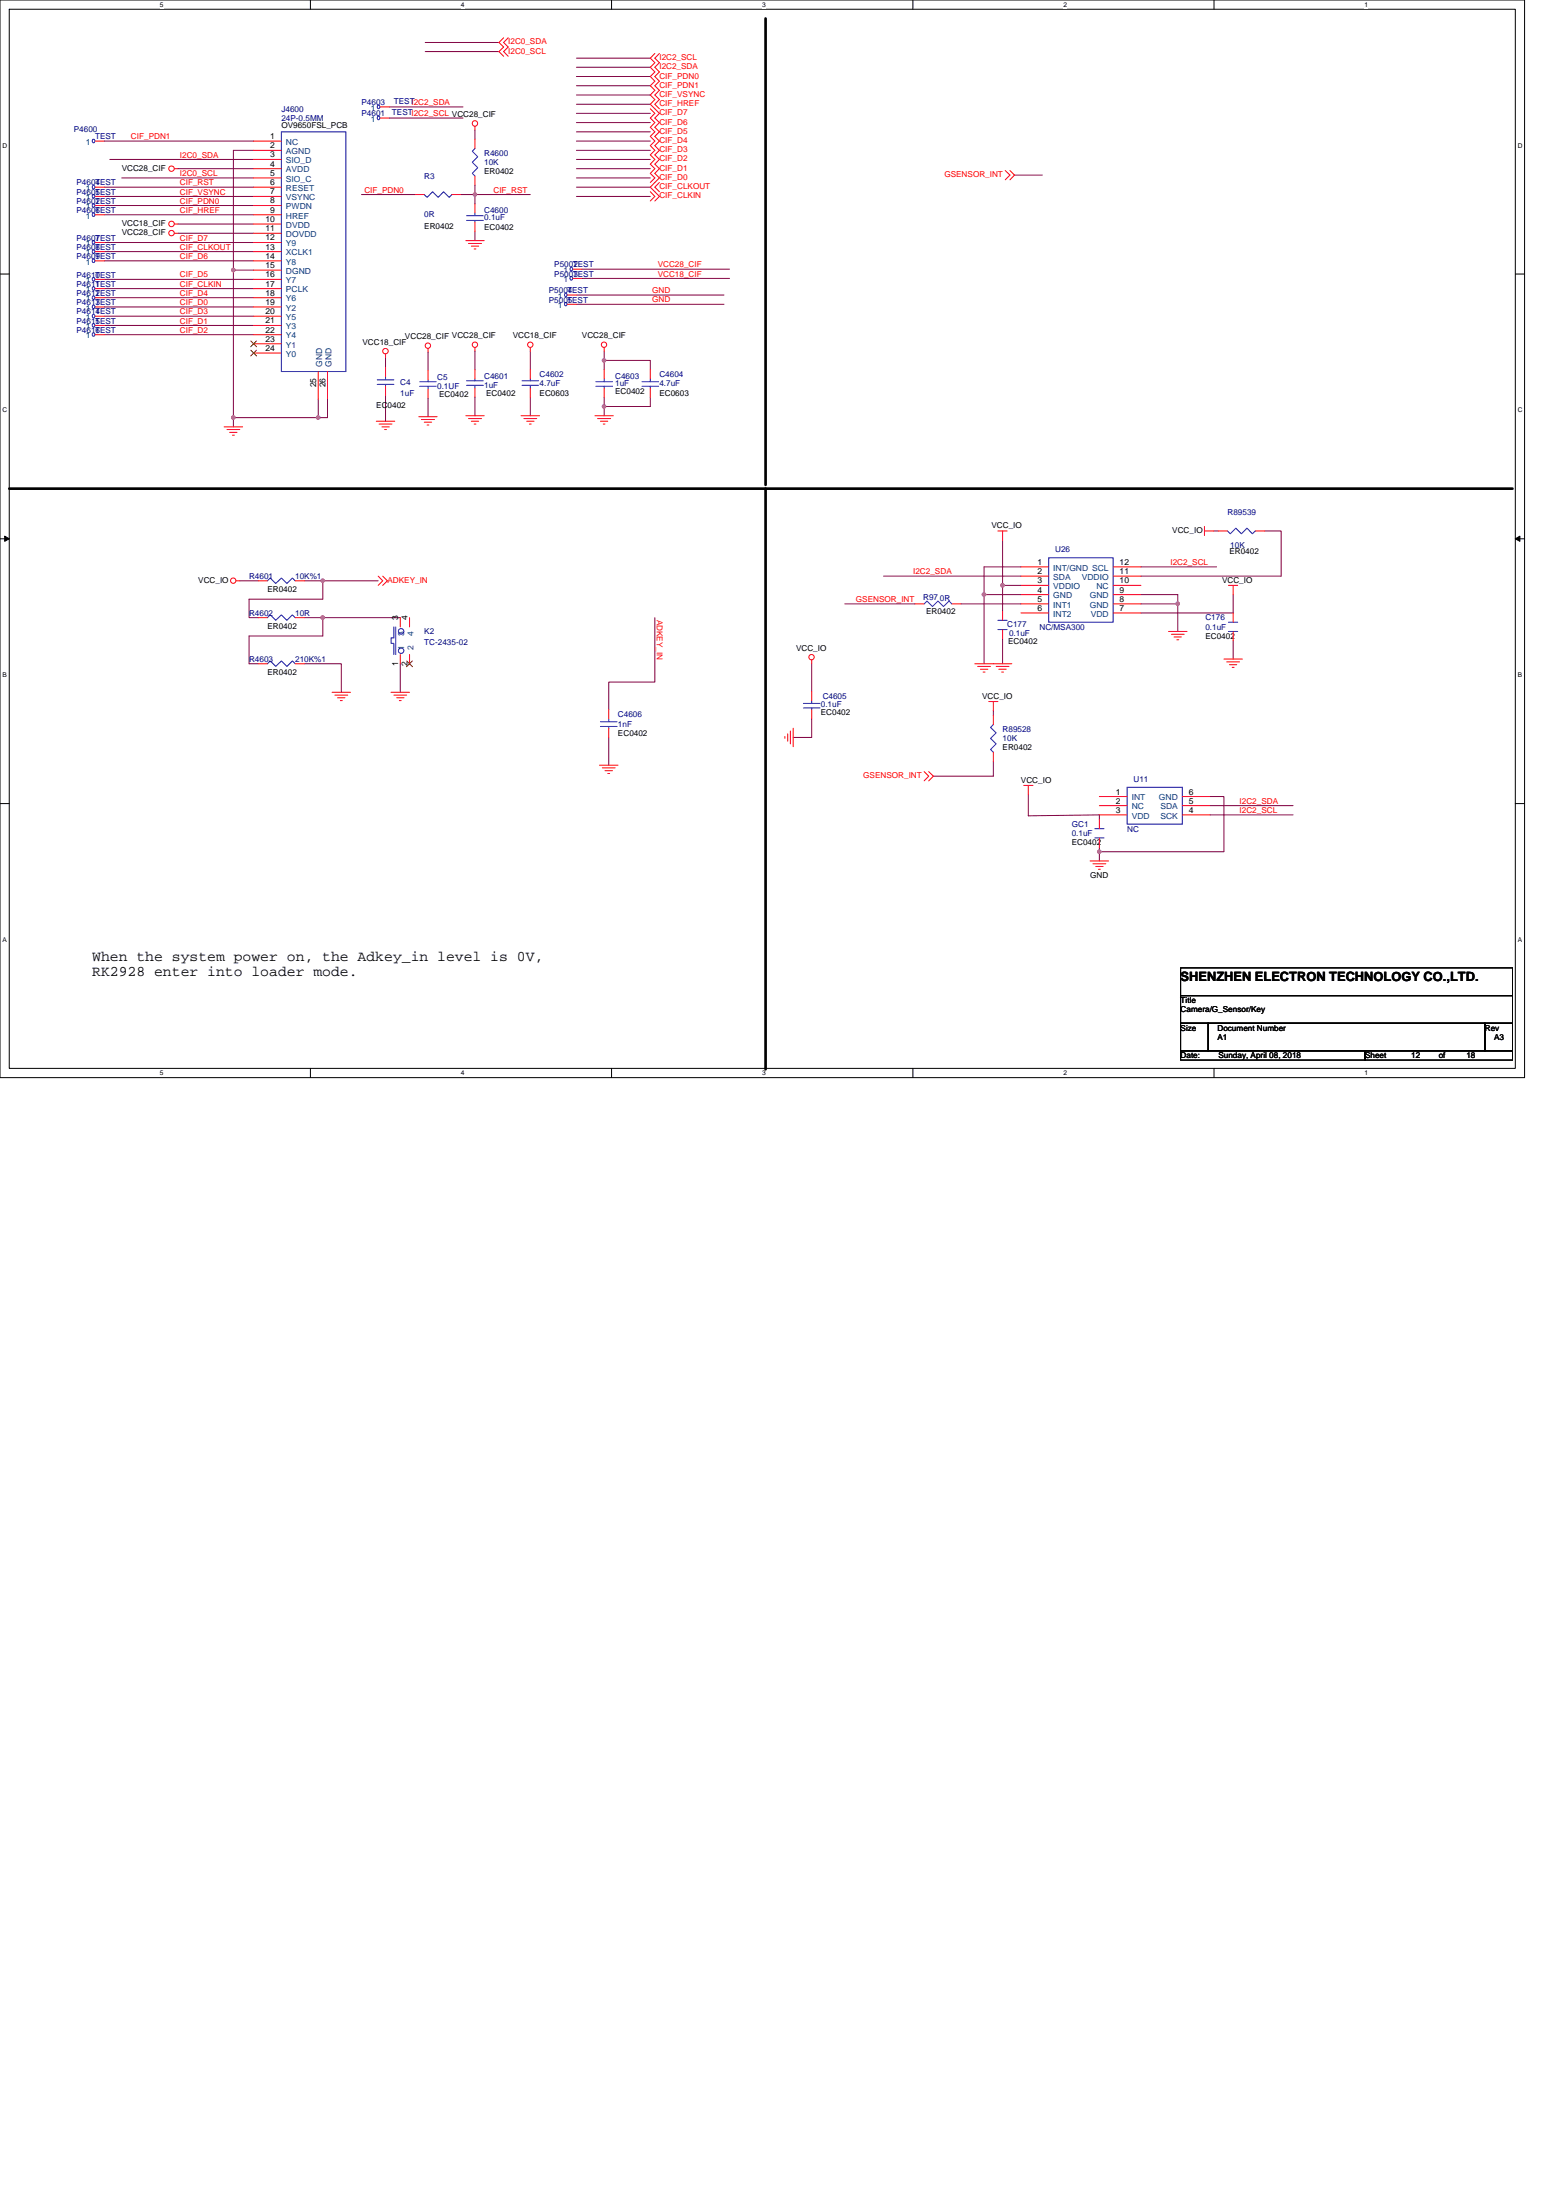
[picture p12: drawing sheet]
<svg xmlns="http://www.w3.org/2000/svg" width="210mm" height="297mm" viewBox="0 0 210 297" stroke-linecap="round" stroke-linejoin="round" font-family="sans-serif">
<path d="M0 0h205.7v145.5h-205.7zM1.2 1.2h203.3v143.1h-203.3z" fill="none" stroke="#000" stroke-width=".13"/>
<g fill="#fff">
<path d="M21.6 .1h.5v1h-.5z"/>
<path d="M21.6 144.4h.5v1h-.5z"/>
</g>
<path d="M41.9 0v1.2M41.9 144.3v1.2" fill="none" stroke="#000" stroke-width=".13"/>
<g fill="#fff">
<path d="M62.2 .1h.5v1h-.5z"/>
<path d="M62.2 144.4h.5v1h-.5z"/>
</g>
<path d="M82.5 0v1.2M82.5 144.3v1.2" fill="none" stroke="#000" stroke-width=".13"/>
<g fill="#fff">
<path d="M102.8 .1h.5v1h-.5z"/>
<path d="M102.8 144.4h.5v1h-.5z"/>
</g>
<path d="M123.2 0v1.2M123.2 144.3v1.2" fill="none" stroke="#000" stroke-width=".13"/>
<g fill="#fff">
<path d="M143.5 .1h.5v1h-.5z"/>
<path d="M143.5 144.4h.5v1h-.5z"/>
</g>
<path d="M163.8 0v1.2M163.8 144.3v1.2" fill="none" stroke="#000" stroke-width=".13"/>
<g fill="#fff">
<path d="M184.1 .1h.5v1h-.5z"/>
<path d="M184.1 144.4h.5v1h-.5z"/>
<path d="M.3 19.1h.7v1h-.7z"/>
<path d="M204.8 19.1h.6v1h-.6z"/>
<path d="M.3 54.9h.7v1h-.7z"/>
<path d="M204.8 54.9h.6v1h-.6z"/>
</g>
<path d="M0 37h1.2M204.5 37h1.2" fill="none" stroke="#000" stroke-width=".13"/>
<g fill="#fff">
<path d="M.3 90.6h.6v1h-.6z"/>
<path d="M204.8 90.6h.6v1h-.6z"/>
</g>
<path d="M0 72.7h1.2M204.5 72.7h1.2" fill="none" stroke="#000" stroke-width=".13"/>
<path d="M.6 72.4l.6 .3-.6 .4zM204.5 72.7l.6-.3v.7z" fill="#000" stroke="#000" stroke-width=".13"/>
<g fill="#fff">
<path d="M.3 126.4h.6v1h-.6z"/>
<path d="M204.8 126.4h.6v1h-.6z"/>
</g>
<path d="M0 108.5h1.2M204.5 108.5h1.2M159.3 138.2h3.7v3.7h-3.7zM159.3 130.7h44.8v3.7h-44.8zM159.3 134.4h44.8v3.8h-44.8zM163 138.2h37.4v3.7h-37.4zM200.4 138.2h3.7v3.7h-3.7zM159.3 141.9h24.9v1.2h-24.9zM184.2 141.9h19.9v1.2h-19.9z" fill="none" stroke="#000" stroke-width=".13"/>
<path d="M103.3 2.5v63M1.2 66h202.9M103.3 66v78.4" fill="none" stroke="#000" stroke-width=".36"/>
<g fill="none" stroke="#800040" stroke-width=".13">
<path d="M14.1 19h20.1M52.5 14.4h10M52.5 15.9h10M57.4 7h9.9M57.4 5.7h9.9M64.1 17.5v1.3M77.8 12.8h10M77.8 14.1h10M77.8 16.6h10M77.8 15.3h10M77.8 17.8h10M77.8 19.1h10"/>
<path d="M77.8 10.3h10M77.8 11.6h10M77.8 9.1h10M77.8 7.9h10M14.1 27.7h20.1M14.1 29h20.1M14.1 39h20.1M14.1 34h20.1M14.1 32.7h20.1M14.1 35.2h20.1M14.1 25.3h20.1M14.1 37.7h20.1"/>
<path d="M14.1 26.5h20.1M14.8 21.5h19.4M16.4 24h17.8M24 30.2h10.2M24 31.5h10.2M24 22.8h10.2M31.5 36.5h2.7M31.5 36.5v19.9M34.2 20.3h-2.7v16.2M48.8 26.3h7.2M62.2 26.3h1.9M64.1 26.3h7.5"/>
<path d="M64.1 25v1.3M64.1 31.2v1.3M64.1 26.3v1.2M77.8 39.8h19.9M77.8 20.3h10M77.8 21.5h10M77.8 24h10M77.8 22.8h10M77.8 25.3h10M77.8 26.5h10M78.5 37.6h19.9M78.5 36.3h19.9"/>
<path d="M136.9 23.6h3.8M14.1 42.7h20.1M14.1 45.2h20.1M14.1 43.9h20.1M14.1 41.4h20.1M14.1 40.2h20.1M31.5 56.4h11.4M31.5 56.4v1.2M42.9 53.9v2.5M44.2 53.9v2.5h-1.3M52 48.3v1.4M52 53.4v3.5"/>
<path d="M57.8 47.5v2.5M57.8 53.8v2.5M64.1 47.4v2.5M64.1 53.6v2.5M71.6 47.4v2.5M71.6 53.6v2.5M77.8 41.1h19.9M81.5 53.6v1.3h6.3v-1.3M81.5 47.4v1.3h6.3v1.2M81.5 48.7v1.2M81.5 54.9v1.2M32.4 78.4h2.5"/>
<path d="M41.1 78.4h2.5M43.6 78.4v2.5h-10v2.5h1.3M43.6 78.4h7.4M119.2 77.8h18.6M135.3 72.9v6.1h2.5M135.3 79v3.5M137.8 76.5h-5v3.8M154 76.5h10.2M163.8 71.7h.6M170.6 71.7h2.3v6.1h-18.9M41.1 89.6h5v3.9M41.1 83.4h2.5"/>
<path d="M43.6 83.4h10.4M43.6 83.4v2.5h-10v3.7h1.3M54 89.6v3.9M82.1 99.6v3.7M88.4 83.4v8.7h-6.3v3.7M109.5 89.6v3.7M109.5 97.1v2.5h-2.5M114 81.5h9.5M129.7 81.5h8.1M132.8 80.3v9.3M132.8 80.3h5M134 96v.6"/>
<path d="M135.3 86.3v3.3M154 80.3h4.9v1.2M154 81.5h4.9M158.9 81.5v3.8M166.4 80.3v2.5h-12.4M166.4 86.5v2.5M134 102.8v2h-8M138.8 107.3v2.9l9.6-.2v.7M148.4 114.4v.6M148.4 115v1.2M163.3 110h11.2M163.3 107.5h1.9v7.5h-16.8"/>
<path d="M163.3 108.8h11.2"/>
</g>
<g fill="#f0f" stroke="#f0f" stroke-width=".13">
<circle cx="43.6" cy="78.4" r=".24"/>
<circle cx="43.6" cy="83.4" r=".24"/>
<circle cx="64.1" cy="26.3" r=".24"/>
<circle cx="81.5" cy="54.9" r=".23"/>
<circle cx="81.5" cy="48.7" r=".23"/>
<circle cx="42.9" cy="56.4" r=".24"/>
<circle cx="31.5" cy="56.4" r=".24"/>
<circle cx="31.5" cy="36.5" r=".24"/>
<circle cx="148.4" cy="115" r=".24"/>
<circle cx="135.3" cy="79" r=".24"/>
<circle cx="132.8" cy="80.3" r=".24"/>
<circle cx="158.9" cy="81.5" r=".24"/>
</g>
<g fill="none" stroke="#f00" stroke-width=".13">
<path d="M12.8 19h1.3M34.2 19h3.8M51.3 14.4h1.2M51.3 15.9h1.2M64.1 17.1v.4M64.1 18.8v1.2M68 5.1l-.7 .6 .7 .7-.7 .6 .7 .6M68.6 5.1l-.6 .6 .6 .7-.6 .6 .6 .6M87.8 14.7l.6 .6-.6 .6 .6 .7-.6 .6 .6 .6-.6 .6 .6 .6-.6 .7 .6 .6-.6 .6 .6 .6-.6 .7 .6 .6-.6 .6 .6 .6-.6 .6M88.4 7.2l-.6 .7 .6 .6-.6 .6 .6 .6-.6 .6 .6 .7-.6 .6 .6 .6-.6 .6 .6 .6-.6 .7 1.2 1.2-.6 .6 .6 .7-.6 .6 .6 .6-.6 .6 .6 .6-.6 .7 .6 .6-.6 .6 .6 .6-.6 .7 .6 .6-.6 .6 .6 .6-1.2 1.3 1.2 1.2-.6 .6M89 7.2l-.6 .7 .6 .6-.6 .6 .6 .6-.6 .6 .6 .7-.6 .6 .6 .6-.6 .6 .6 .6-.6 .7 .6 .6M12.8 34h1.3"/>
<path d="M12.8 35.2h1.3M12.8 37.7h1.3M12.8 39h1.3M12.8 25.3h1.3M12.8 26.5h1.3M12.8 27.7h1.3M12.8 29h1.3M12.8 32.7h1.3M23.5 30.2h.5M23.5 31.5h.5M23.5 22.8h.5M34.2 20.3h3.8"/>
<path d="M34.2 21.5h3.8M34.2 22.8h3.8M34.2 24h3.8M34.2 25.3h3.8M34.2 26.5h3.8M34.2 27.7h3.8M34.2 29h3.8M34.2 30.2h3.8M34.2 31.5h3.8M34.2 32.7h3.8M34.2 34h3.8M34.2 35.2h3.8"/>
<path d="M34.2 36.5h3.8M34.2 37.7h3.8M34.2 39h3.8M56 26.3h1.3M61 26.3h1.2M62.9 32.5h2.4M63.2 32.9h1.8M63.6 33.2h1M64 33.6h.2M64.1 23.8v1.2M64.1 30v1.2M64.1 27.5v1.2"/>
<path d="M76.5 39.8h1.3M77.3 36.3h1.2M77.3 37.6h1.2M87.8 25.9l.6 .6-.6 .6M89 24.6l-.6 .7 .6 .6M135.7 23l.6 .6-.6 .7M136.3 23l.6 .6-.6 .7M12.8 40.2h1.3M12.8 41.4h1.3M12.8 42.7h1.3M12.8 43.9h1.3M12.8 45.2h1.3"/>
<path d="M30.2 57.6h2.5M30.6 58h1.8M31 58.4h1M31.4 58.8h.2M34.2 40.2h3.8M34.2 41.4h3.8M34.2 42.7h3.8M34.2 43.9h3.8M34.2 45.2h3.8M34.2 46.4h3.8M34.2 47.7h3.8M42.9 50.2v3.7"/>
<path d="M44.2 50.2v3.7M50.8 56.9h2.5M51.2 57.3h1.7M51.5 57.6h1M51.9 58h.3M52 47.8v.5M52 52.2v1.2M52 49.7v1.2M56.5 56.3h2.5M56.9 56.6h1.7M57.3 57h1M57.6 57.4h.3"/>
<path d="M57.8 47.1v.4M57.8 50v1.3M57.8 52.5v1.3M62.9 56.1h2.4M63.2 56.5h1.8M63.6 56.9h1M64 57.3h.2M64.1 46.9v.5M64.1 49.9v1.3M64.1 52.4v1.2M70.3 56.1h2.5M70.7 56.5h1.7"/>
<path d="M71.1 56.9h1M71.4 57.3h.3M71.6 46.9v.5M71.6 49.9v1.3M71.6 52.4v1.2M76.5 41.1h1.3M80.3 56.1h2.5M80.6 56.5h1.8M81 56.9h1M81.4 57.3h.2M81.5 46.9v.5M81.5 52.4v1.2"/>
<path d="M81.5 49.9v1.3M87.8 52.4v1.2M87.8 49.9v1.3M31.9 78.4h.5M34.9 78.4h1.2M39.8 78.4h1.3M51 77.8l.6 .6-.6 .6M51.6 77.8l.7 .6-.7 .6M134.7 71.7h1.2M135.3 71.7v1.2M137.8 76.5h3.7M137.8 79h3.7"/>
<path d="M137.8 77.8h3.7M150.2 79h3.8M150.2 77.8h3.8M150.2 76.5h3.8M162.5 71.7h1.3M162.5 71.1v1.2M164.4 71.7h1.3M165.8 79h1.2M166.4 79v1.3M169.4 71.7h1.2M34.9 89.6h1.2M34.9 83.4h1.2"/>
<path d="M39.8 89.6h1.3M39.8 83.4h1.3M44.8 93.5h2.5M45.2 93.9h1.7M45.6 94.2h.9M45.9 94.6h.3M52.8 93.5h2.5M53.1 93.9h1.8M53.5 94.2h1M53.9 94.6h.2M54 88.4v1.2M54 83.4v1.2"/>
<path d="M55.3 88.4v1.2M55.3 83.4v1.2M82.1 98.3v1.3M82.1 95.8v1.3M105.9 99.4v.3M106.3 99.1v1M106.7 98.7v1.7M107 98.3v2.5M109.5 95.8v1.3M109.5 93.3v1.3M109.5 89.1v.5M123.5 81.5h1.2"/>
<path d="M128.4 81.5h1.3M131.9 90h1.8M132.3 90.4h1M132.7 90.7h.2M133.4 94.7h1.3M134 94.7v1.3M134 96.6v1.2M134.4 90h1.8M134.8 90.4h1M135.2 90.7h.2M135.3 82.5v1.3M135.3 85v1.3"/>
<path d="M136.5 89.6h-4.9M137.8 80.3h3.7M137.8 81.5h3.7M137.8 82.8h3.7M150.2 82.8h3.8M150.2 81.5h3.8M150.2 80.3h3.8M157.7 85.3h2.5M158.1 85.6h1.7M158.4 86h1M158.8 86.4h.3M165.2 89h2.5"/>
<path d="M165.5 89.4h1.8M165.9 89.7h1M166.3 90.1h.2M166.4 82.8v1.2M166.4 85.3v1.2M80.9 103.3h2.5M81.3 103.7h1.7M81.6 104.1h1.1M82 104.4h.3M124.7 104.2l.6 .6-.6 .6M125.3 104.2l.7 .6-.7 .6M134 101.6v1.2"/>
<path d="M138.2 106h1.2M138.8 106v1.3M147.1 116.2h2.5M147.5 116.6h1.7M147.9 117h1M148.2 117.4h.3M148.4 107.5h3.7M148.4 110h3.7M148.4 108.8h3.7M148.4 110.7v1.2M148.4 113.1v1.3M159.6 110h3.7"/>
<path d="M159.6 108.8h3.7M159.6 107.5h3.7"/>
<circle cx="64.1" cy="16.7" r=".37"/>
<circle cx="23.1" cy="30.2" r=".38"/>
<circle cx="23.1" cy="31.5" r=".37"/>
<circle cx="23.1" cy="22.8" r=".37"/>
<circle cx="52" cy="47.4" r=".37"/>
<circle cx="57.7" cy="46.7" r=".36"/>
<circle cx="64.1" cy="46.5" r=".36"/>
<circle cx="71.6" cy="46.5" r=".36"/>
<circle cx="81.5" cy="46.5" r=".36"/>
<circle cx="31.5" cy="78.4" r=".36"/>
<circle cx="109.5" cy="88.7" r=".36"/>
</g>
<g fill="none" stroke="#00f" stroke-width=".13">
<path d="M12.5 18.9l.1-.1 .2 .1v.1l-.2 .3-.1-.1zM38 17.8h8.7v32.4h-8.7zM51 14.3h.2v.3l-.1 .1-.1-.1zM51 15.8l.1-.1 .1 .1 .1 .1-.2 .3-.1-.1zM12.5 33.8h.3v.3l-.2 .1-.1-.1zM12.5 35h.1h.2v.2l-.2 .3-.1-.1zM12.5 37.5h.1h.2v.2l-.2 .3-.1-.1zM12.5 38.8h.3v.3l-.2 .1-.1-.1zM12.5 25.1l.1-.1 .2 .1v.2l-.2 .2-.1-.1zM12.5 26.3h.3v.4h-.2h-.1zM12.5 27.6h.3v.3l-.2 .1-.1-.1zM12.5 28.8l.1-.1 .2 .1v.2l-.2 .2h-.1z"/>
<path d="M12.5 32.6h.3v.3l-.2 .1-.1-.1zM57.3 26.3l.3 .3 .8-.7 .7 .7 .8-.7 .7 .7 .4-.3M57.3 26.3h.1M61 26.3h.1M63 29.1h2.2M63 29.8h2.2M64.1 20l-.4 .4 .8 .8-.8 .7 .8 .7-.8 .8 .4 .4M64.1 23.8h.1M64.1 20h.1M64.1 29.8v.2M64.1 28.7v.4M76.2 39.7l.1-.1 .2 .2-.2 .3-.1-.1z"/>
<path d="M77 36.2l.1-.1 .1 .1 .1 .1-.2 .3-.1-.1zM77 37.4l.1-.1 .1 .1 .1 .2-.2 .2-.1-.1zM12.5 40h.3v.4h-.2h-.1zM12.5 41.3l.1-.1 .2 .1v.1l-.2 .3-.1-.1zM12.5 42.5l.1-.1 .2 .1v.2l-.2 .2-.1-.1zM12.5 43.8l.1-.1 .2 .1v.1l-.2 .3-.1-.1zM12.5 45h.3v.3l-.2 .1-.1-.1zM50.9 51.3h2.2M50.9 51.9h2.2M52 51.9v.3M52 50.9v.4M56.6 52.2h2.3"/>
<path d="M56.6 51.5h2.3M57.8 51.3v.2M57.8 52.2v.3M63 52h2.2M63 51.4h2.2M64.1 51.2v.2M64.1 52v.4M70.4 52h2.3M70.4 51.4h2.3M71.6 51.2v.2M71.6 52v.4M76.2 40.9h.3v.2l-.2 .2-.1-.1z"/>
<path d="M80.4 51.5h2.3M80.4 52.2h2.3M81.5 52.2v.2M81.5 51.2v.3M86.6 51.5h2.3M86.6 52.2h2.3M87.8 52.2v.2M87.8 51.2v.3M36.1 78.4l.4-.4 .7 .8 .8-.8 .7 .8 .8-.8 .3 .4M36.1 78.4h.1M39.8 78.4h.1M141.5 75.3h8.7v8.7h-8.7z"/>
<path d="M165.7 71.7l.3 .4 .8-.8 .7 .8 .8-.8 .7 .8 .4-.4M165.7 71.7h.1M169.4 71.7h.1M36.1 89.6l.4-.4 .7 .8 .8-.8 .7 .8 .8-.8 .3 .4M36.1 89.6h.1M36.1 83.4l.4-.4 .7 .8 .8-.8 .7 .8 .8-.8 .3 .4M36.1 83.4h.1M39.8 89.6h.1M39.8 83.4h.1M53.1 84.6v1.5h-.3v.8h.3v1.5M53.4 84.6v3.8M81 97.5h2.3"/>
<path d="M81 98.1h2.3M82.1 98.1v.2M82.1 97.1v.4M108.4 95h2.3M108.4 95.6h2.3M109.5 95.6v.2M109.5 94.6v.4M124.7 81.5l.4-.3 .7 .7 .8-.7 .7 .7 .8-.7 .3 .3M134 97.8l-.3 .4 .7 .8-.7 .7 .7 .7-.7 .8 .3 .4M134 97.8h.1M134.7 83.8h1.2M134.7 85h1.2"/>
<path d="M165.8 84h1.2M165.8 85.3h1.2M134 101.6h.1M147.7 111.9h1.3M147.7 113.1h1.3M152.1 106.3h7.5v5h-7.5z"/>
<circle cx="54.1" cy="85.2" r=".38"/>
<circle cx="54.1" cy="87.9" r=".37"/>
</g>
<path d="M33.8 46l.8 .8M33.8 47.3l.8 .8M34.6 46l-.8 .8M34.6 47.3l-.8 .8M54.9 89.2l.8 .8M55.6 89.2l-.7 .8" fill="none" stroke="#804000" stroke-width=".13"/>
<g font-size="2">
<text x="12.4" y="129.8">When the system power on, the Adkey_in level is 0V,</text>
<text x="12.4" y="131.8">RK2928 enter into loader mode.</text>
</g>
<text font-size="1.7" x="159.3" y="132.4">SHENZHEN ELECTRON TECHNOLOGY CO.,LTD.</text>
<g font-size="1.1" fill="#f00">
<text x="68.6" y="6">I2C0_SDA</text>
<text x="68.6" y="7.2">I2C0_SCL</text>
<text x="89" y="8.1">I2C2_SCL</text>
<text x="89" y="9.4">I2C2_SDA</text>
<text x="89" y="10.6">CIF_PDN0</text>
<text x="89" y="11.9">CIF_PDN1</text>
<text x="89" y="13.1">CIF_VSYNC</text>
<text x="89" y="14.3">CIF_HREF</text>
<text x="89" y="15.6">CIF_D7</text>
<text x="89" y="16.8">CIF_D6</text>
<text x="17.7" y="18.8">CIF_PDN1</text>
<text x="24.3" y="21.3">I2C0_SDA</text>
<text x="24.3" y="23.8">I2C0_SCL</text>
<text x="89" y="18.1">CIF_D5</text>
<text x="89" y="19.3">CIF_D4</text>
<text x="89" y="20.6">CIF_D3</text>
<text x="89" y="21.8">CIF_D2</text>
<text x="89" y="23.1">CIF_D1</text>
<text x="127.4" y="23.9">GSENSOR_INT</text>
<text x="24.3" y="27.5">CIF_PDN0</text>
<text x="24.3" y="28.7">CIF_HREF</text>
<text x="24.3" y="25">CIF_RST</text>
<text x="24.3" y="26.3">CIF_VSYNC</text>
<text x="49.2" y="26">CIF_PDN0</text>
<text x="66.6" y="26">CIF_RST</text>
<text x="89" y="25.5">CIF_CLKOUT</text>
<text x="89" y="24.3">CIF_D0</text>
<text x="89" y="26.8">CIF_CLKIN</text>
<text x="24.3" y="33.7">CIF_CLKOUT</text>
<text x="24.3" y="32.5">CIF_D7</text>
<text x="24.3" y="35">CIF_D6</text>
<text x="24.3" y="41.2">CIF_D0</text>
<text x="24.3" y="38.7">CIF_CLKIN</text>
<text x="24.3" y="37.5">CIF_D5</text>
<text x="24.3" y="39.9">CIF_D4</text>
<text x="88" y="40.8">GND</text>
<text x="88" y="39.6">GND</text>
<text x="88.8" y="37.3">VCC18_CIF</text>
<text x="88.8" y="36.1">VCC28_CIF</text>
<text x="24.3" y="42.4">CIF_D3</text>
<text x="24.3" y="44.9">CIF_D2</text>
<text x="24.3" y="43.7">CIF_D1</text>
<text x="123.2" y="77.5">I2C2_SDA</text>
<text x="157.9" y="76.3">I2C2_SCL</text>
<text x="52.3" y="78.7">ADKEY_IN</text>
<text x="88.6" y="83.7" transform="rotate(90 88.6 83.7)">ADKEY_IN</text>
<text x="115.5" y="81.3">GSENSOR_INT</text>
<text x="116.5" y="105.1">GSENSOR_INT</text>
<text x="167.3" y="108.5">I2C2_SDA</text>
<text x="167.3" y="109.8">I2C2_SCL</text>
</g>
<g font-size="1.1" fill="#000080">
<text x="10" y="17.8">P4600</text>
<text x="38" y="15.1">J4600</text>
<text x="38" y="16.3">24P-0.5MM</text>
<text x="48.8" y="14.2">P4603</text>
<text x="48.8" y="15.7">P4601</text>
<text x="52.9" y="15.6">TESTI2C2_SCL VCC28_CIF</text>
<text x="53.1" y="14.1">TESTI2C2_SDA</text>
<text x="12.8" y="18.8">TEST</text>
<text x="65.3" y="21.1">R4600</text>
<text x="65.3" y="22.3">10K</text>
<text x="10.3" y="25">P4604</text>
<text x="10.3" y="26.3">P4605</text>
<text x="10.3" y="27.5">P4602</text>
<text x="10.3" y="28.8">P4606</text>
<text x="12.8" y="25">TEST</text>
<text x="12.8" y="26.3">TEST</text>
<text x="12.8" y="27.5">TEST</text>
<text x="12.8" y="28.8">TEST</text>
<text x="57.3" y="24.2">R3</text>
<text x="57.3" y="29.3">0R</text>
<text x="65.3" y="28.8">C4600</text>
<text x="65.3" y="29.8">0.1uF</text>
<text x="10.3" y="33.8">P4608</text>
<text x="10.3" y="35">P4609</text>
<text x="10.3" y="32.5">P4607</text>
<text x="12.8" y="33.8">TEST</text>
<text x="12.8" y="35">TEST</text>
<text x="12.8" y="32.5">TEST</text>
<text x="10.3" y="37.5">P4610</text>
<text x="10.3" y="38.7">P4611</text>
<text x="10.3" y="40">P4612</text>
<text x="10.3" y="41.2">P4613</text>
<text x="12.8" y="37.5">TEST</text>
<text x="12.8" y="38.7">TEST</text>
<text x="12.8" y="40">TEST</text>
<text x="12.8" y="41.2">TEST</text>
<text x="74.1" y="39.6">P5004</text>
<text x="74.1" y="40.9">P5005</text>
<text x="74.8" y="36.1">P5002</text>
<text x="74.8" y="37.4">P5003</text>
<text x="76.5" y="39.6">TEST</text>
<text x="76.5" y="40.9">TEST</text>
<text x="77.3" y="36.1">TEST</text>
<text x="77.3" y="37.4">TEST</text>
<text x="10.3" y="42.5">P4614</text>
<text x="10.3" y="43.7">P4615</text>
<text x="10.3" y="45">P4616</text>
<text x="12.8" y="42.5">TEST</text>
<text x="12.8" y="43.7">TEST</text>
<text x="12.8" y="45">TEST</text>
<text x="54" y="51.9">C4</text>
<text x="54" y="53.4">1uF</text>
<text x="59" y="51.3">C5</text>
<text x="59" y="52.6">0.1UF</text>
<text x="65.3" y="51.2">C4601</text>
<text x="65.3" y="52.4">1uF</text>
<text x="72.8" y="50.9">C4602</text>
<text x="72.8" y="52.2">4.7uF</text>
<text x="83" y="51.2">C4603</text>
<text x="83" y="52.2">1uF</text>
<text x="89" y="50.9">C4604</text>
<text x="89" y="52.2">4.7uF</text>
<text x="165.7" y="69.6">R89539</text>
<text x="142.4" y="74.6">U26</text>
<text x="166" y="74">10K</text>
<text x="33.6" y="78.2">R4601</text>
<text x="33.6" y="83.2">R4602</text>
<text x="39.8" y="78.2">10K%1</text>
<text x="39.8" y="83.2">10R</text>
<text x="124.6" y="81">R97</text>
<text x="126.8" y="81.2">0R</text>
<text x="162.7" y="83.8">C176</text>
<text x="33.6" y="89.4">R4603</text>
<text x="39.8" y="89.4">210K%1</text>
<text x="57.3" y="87.1">TC-2435-02</text>
<text x="57.3" y="85.7">K2</text>
<text x="135.9" y="84.7">C177</text>
<text x="136.2" y="85.9">0.1uF</text>
<text x="140.3" y="85">NC/MSA300</text>
<text x="162.7" y="85">0.1uF</text>
<text x="110.8" y="95.5">0.1uF</text>
<text x="111" y="94.4">C4605</text>
<text x="83.4" y="96.9">C4606</text>
<text x="83.4" y="98.1">1nF</text>
<text x="135.3" y="98.8">R89528</text>
<text x="135.3" y="100.1">10K</text>
<text x="153" y="105.6">U11</text>
<text x="144.6" y="111.7">GC1</text>
<text x="144.6" y="112.9">0.1uF</text>
<text x="152.1" y="112.3">NC</text>
</g>
<g font-size="1.1">
<text x="38" y="17.3">OV9650FSL_PCB</text>
<text x="16.4" y="23.1">VCC28_CIF</text>
<text x="36.5" y="18.8">1</text>
<text x="36.5" y="20">2</text>
<text x="36.5" y="21.3">3</text>
<text x="36.5" y="22.5">4</text>
<text x="36.5" y="23.7">5</text>
<text x="65.3" y="23.5">ER0402</text>
<text x="35.8" y="30">10</text>
<text x="36.5" y="25">6</text>
<text x="36.5" y="26.2">7</text>
<text x="36.5" y="27.5">8</text>
<text x="36.5" y="28.7">9</text>
<text x="16.4" y="30.5">VCC18_CIF</text>
<text x="16.4" y="31.8">VCC28_CIF</text>
<text x="35.8" y="31.2">11</text>
<text x="35.8" y="32.5">12</text>
<text x="35.8" y="33.7">13</text>
<text x="35.8" y="34.9">14</text>
<text x="57.3" y="30.9">ER0402</text>
<text x="65.3" y="31">EC0402</text>
<text x="35.8" y="36.2">15</text>
<text x="35.8" y="37.4">16</text>
<text x="35.8" y="38.7">17</text>
<text x="35.8" y="39.9">18</text>
<text x="35.8" y="41.2">19</text>
<text x="35.8" y="42.4">20</text>
<text x="35.8" y="43.7">21</text>
<text x="35.8" y="44.9">22</text>
<text x="35.8" y="46.1">23</text>
<text x="35.8" y="47.4">24</text>
<text x="48.9" y="46.6">VCC18_CIF</text>
<text x="54.7" y="45.8">VCC28_CIF VCC28_CIF</text>
<text x="69.2" y="45.7">VCC18_CIF</text>
<text x="78.5" y="45.7">VCC28_CIF</text>
<text x="42.7" y="52.3" transform="rotate(-90 42.7 52.3)">25</text>
<text x="43.9" y="52.3" transform="rotate(-90 43.9 52.3)">26</text>
<text x="59.2" y="53.6">EC0402</text>
<text x="65.6" y="53.4">EC0402</text>
<text x="72.8" y="53.4">EC0603</text>
<text x="83" y="53.2">EC0402</text>
<text x="89" y="53.4">EC0603</text>
<text x="50.8" y="55">EC0402</text>
<text x="133.8" y="71.3">VCC_IO</text>
<text x="158.2" y="72">VCC_IO</text>
<text x="140" y="76.3">1</text>
<text x="140" y="77.5">2</text>
<text x="151.1" y="76.3">12</text>
<text x="151.1" y="77.5">11</text>
<text x="165.9" y="74.8">ER0402</text>
<text x="26.8" y="78.7">VCC_IO</text>
<text x="36.1" y="79.9">ER0402</text>
<text x="53.7" y="83.8" transform="rotate(-90 53.7 83.8)">3</text>
<text x="55" y="83.8" transform="rotate(-90 55 83.8)">4</text>
<text x="125" y="82.9">ER0402</text>
<text x="140" y="78.8">3</text>
<text x="140" y="80">4</text>
<text x="140" y="81.3">5</text>
<text x="140" y="82.5">6</text>
<text x="151.1" y="82.5">7</text>
<text x="151.1" y="78.8">10</text>
<text x="151.1" y="81.3">8</text>
<text x="151.1" y="80">9</text>
<text x="164.9" y="78.7">VCC_IO</text>
<text x="36.1" y="84.9">ER0402</text>
<text x="53.7" y="89.9" transform="rotate(-90 53.7 89.9)">1</text>
<text x="55" y="89.9" transform="rotate(-90 55 89.9)">2</text>
<text x="107.4" y="87.9">VCC_IO</text>
<text x="136" y="86.9">EC0402</text>
<text x="162.7" y="86.3">EC0402</text>
<text x="36.1" y="91.1">ER0402</text>
<text x="132.5" y="94.4">VCC_IO</text>
<text x="83.4" y="99.3">EC0402</text>
<text x="110.8" y="96.6">EC0402</text>
<text x="135.3" y="101.3">ER0402</text>
<text x="137.8" y="105.7">VCC_IO</text>
<text x="150.6" y="107.3">1</text>
<text x="160.4" y="107.3">6</text>
<text x="150.6" y="109.7">3</text>
<text x="150.6" y="108.5">2</text>
<text x="160.4" y="109.7">4</text>
<text x="160.4" y="108.5">5</text>
<text x="144.6" y="114.2">EC0402</text>
<text x="147.1" y="118.5">GND</text>
<text x="159.3" y="135.4">Title</text>
<text x="159.3" y="136.7">Camera/G_Sensor/Key</text>
<text x="159.3" y="139.2">Size</text>
<text x="159.3" y="142.9">Date:</text>
<text x="164.3" y="139.2">Document Number</text>
<text x="164.3" y="140.4">A1</text>
<text x="164.4" y="142.9">Sunday, April 08, 2018</text>
<text x="184.2" y="142.9">Sheet</text>
<text x="190.4" y="142.9">12</text>
<text x="194.2" y="142.9">of</text>
<text x="197.9" y="142.9">18</text>
<text x="200.4" y="139.2">Rev</text>
<text x="201.6" y="140.4">A3</text>
</g>
<g font-size="1.1" fill="#004080">
<text x="50" y="14.9">1</text>
<text x="50" y="16.4">1</text>
<text x="11.6" y="19.6">1</text>
<text x="38.6" y="19.6">NC</text>
<text x="38.6" y="20.8">AGND</text>
<text x="38.6" y="22">SIO_D</text>
<text x="38.6" y="23.3">AVDD</text>
<text x="11.6" y="25.8">1</text>
<text x="11.6" y="27">1</text>
<text x="11.6" y="28.3">1</text>
<text x="11.6" y="29.5">1</text>
<text x="38.6" y="24.5">SIO_C</text>
<text x="38.6" y="25.8">RESET</text>
<text x="38.6" y="27">VSYNC</text>
<text x="38.6" y="28.3">PWDN</text>
<text x="38.6" y="29.5">HREF</text>
<text x="11.6" y="34.5">1</text>
<text x="11.6" y="35.7">1</text>
<text x="11.6" y="33.3">1</text>
<text x="38.6" y="30.8">DVDD</text>
<text x="38.6" y="32">DOVDD</text>
<text x="38.6" y="33.3">Y9</text>
<text x="38.6" y="34.5">XCLK1</text>
<text x="38.6" y="35.7">Y8</text>
<text x="11.6" y="38.2">1</text>
<text x="11.6" y="39.5">1</text>
<text x="11.6" y="40.7">1</text>
<text x="11.6" y="42">1</text>
<text x="38.6" y="37">DGND</text>
<text x="38.6" y="38.2">Y7</text>
<text x="38.6" y="39.5">PCLK</text>
<text x="38.6" y="40.7">Y6</text>
<text x="38.6" y="42">Y2</text>
<text x="75.3" y="40.3">1</text>
<text x="75.3" y="41.6">1</text>
<text x="76.1" y="36.9">1</text>
<text x="76.1" y="38.1">1</text>
<text x="11.6" y="43.2">1</text>
<text x="11.6" y="44.4">1</text>
<text x="11.6" y="45.7">1</text>
<text x="38.6" y="43.2">Y5</text>
<text x="38.6" y="44.4">Y3</text>
<text x="38.6" y="45.7">Y4</text>
<text x="38.6" y="46.9">Y1</text>
<text x="38.6" y="48.2">Y0</text>
<text x="43.5" y="49.6" transform="rotate(-90 43.5 49.6)">GND</text>
<text x="44.7" y="49.6" transform="rotate(-90 44.7 49.6)">GND</text>
<text x="142.1" y="77">INT/GND SCL</text>
<text x="142.1" y="79.5">VDDIO</text>
<text x="142.1" y="80.8">GND</text>
<text x="142.1" y="82">INT1</text>
<text x="142.1" y="83.3">INT2</text>
<text x="142.1" y="78.3">SDA</text>
<text x="146" y="78.3">VDDIO</text>
<text x="147.1" y="82">GND</text>
<text x="147.1" y="80.8">GND</text>
<text x="147.2" y="83.3">VDD</text>
<text x="148" y="79.5">NC</text>
<text x="54.5" y="87.8" transform="rotate(-90 54.5 87.8)">1</text>
<text x="54.5" y="85.9" transform="rotate(-90 54.5 85.9)">3</text>
<text x="55.8" y="87.8" transform="rotate(-90 55.8 87.8)">2</text>
<text x="55.8" y="85.9" transform="rotate(-90 55.8 85.9)">4</text>
<text x="152.7" y="108.1">INT</text>
<text x="152.7" y="110.5">VDD</text>
<text x="152.7" y="109.3">NC</text>
<text x="156.4" y="108.1">GND</text>
<text x="156.6" y="110.5">SCK</text>
<text x="156.6" y="109.3">SDA</text>
</g>
<g font-size=".9">
<text x="21.6" y="1">5</text>
<text x="62.2" y="1">4</text>
<text x="102.8" y="1">3</text>
<text x="143.5" y="1">2</text>
<text x="184.1" y="1">1</text>
<text x=".3" y="19.9">D</text>
<text x="204.8" y="19.9">D</text>
<text x=".3" y="55.7">C</text>
<text x="204.8" y="55.7">C</text>
<text x=".3" y="91.4">B</text>
<text x="204.8" y="91.4">B</text>
<text x=".3" y="127.2">A</text>
<text x="204.8" y="127.2">A</text>
<text x="21.6" y="145.2">5</text>
<text x="62.2" y="145.2">4</text>
<text x="102.8" y="145.2">3</text>
<text x="143.5" y="145.2">2</text>
<text x="184.1" y="145.2">1</text>
</g>
</svg>
